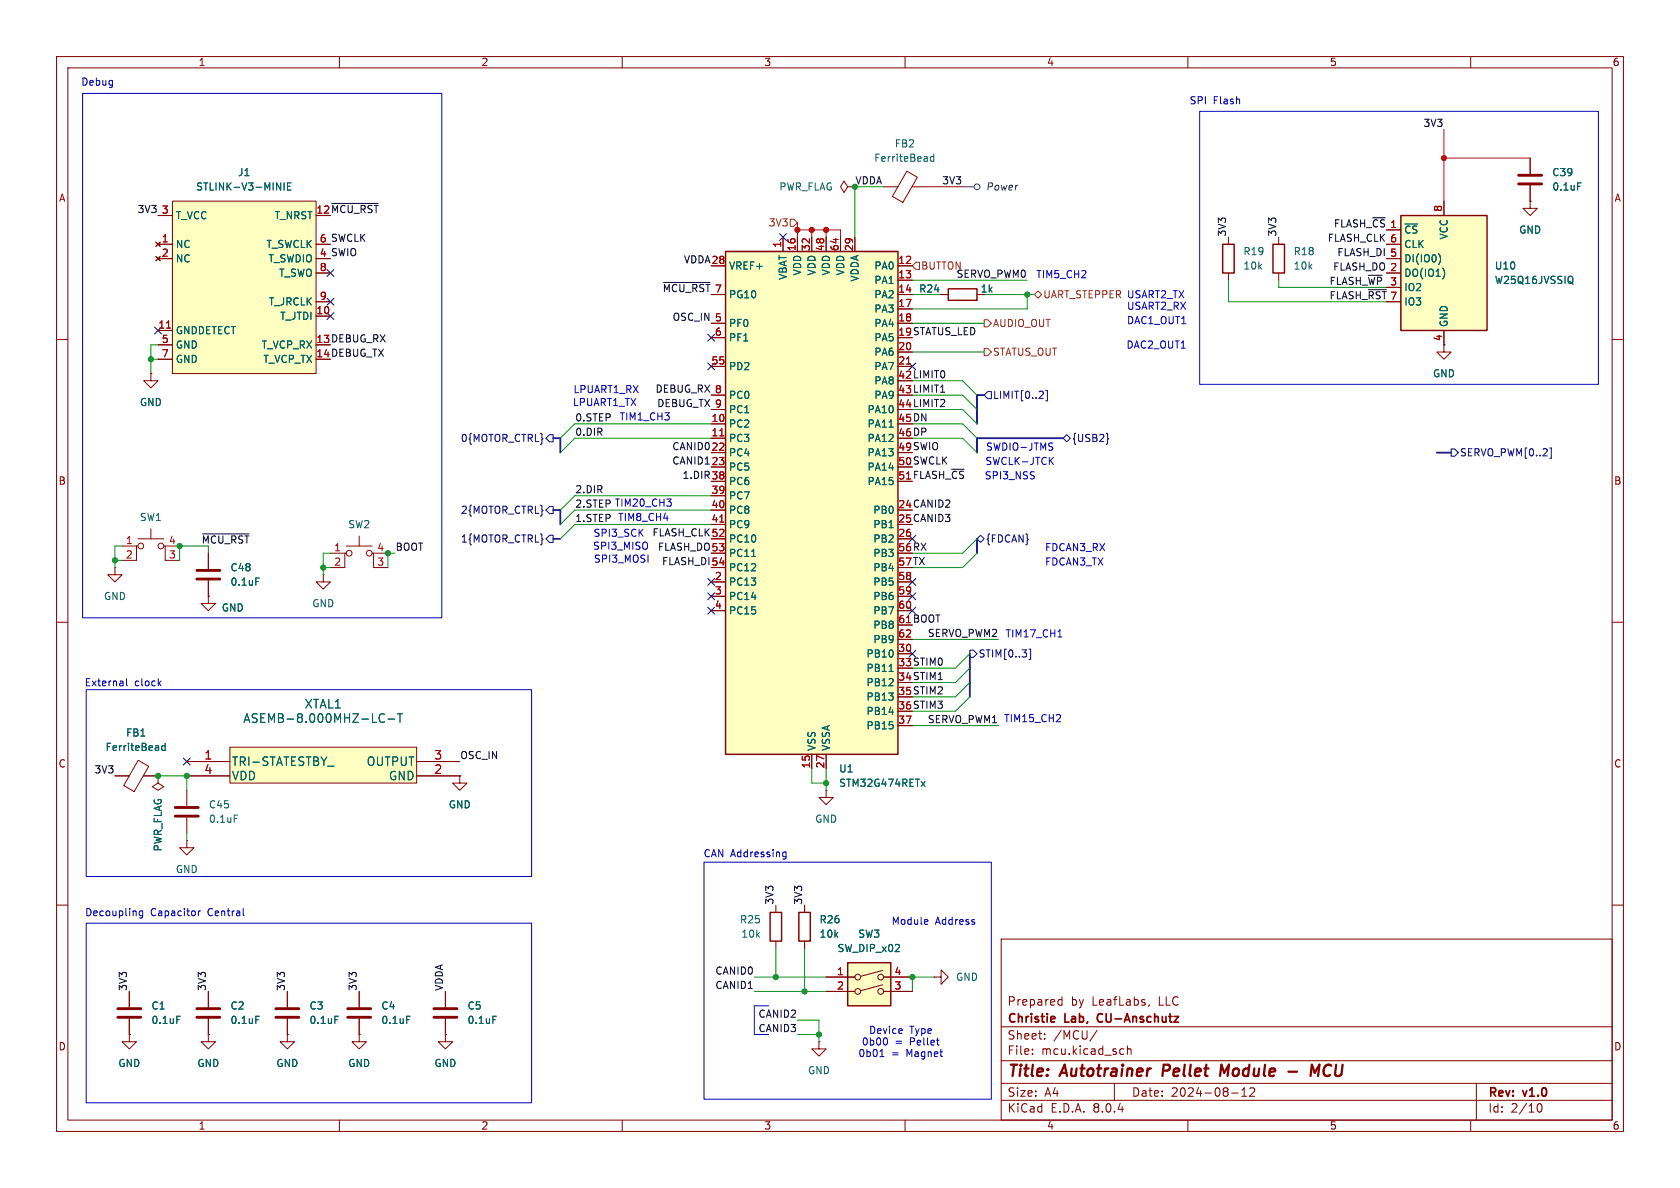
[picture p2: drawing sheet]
<svg xmlns="http://www.w3.org/2000/svg" width="297mm" height="210mm" viewBox="0 0 297 210" stroke-linecap="round" stroke-linejoin="round" font-family="sans-serif">
<g fill="none" stroke="#840000" stroke-width=".18">
<path d="M10 10h277v190h-277zM12 12h273v186h-273zM60 10v2M110 10v2M160 10v2M210 10v2M260 10v2M10 60h2M285 60h2M26.7 66v1.3h1.2l-1.2 1.3-1.3-1.3h1.3M26.7 66h.1M21.6 96.5h2.5"/>
<path d="M24.4 96.5h-.3v2.6h-2.5M24.4 95.3h4.6M26.7 93.5v1.8M29 96.5h.2v2.6h2.5M29.2 96.5h2.5M36.8 97.8v2.8M58.4 97.8h2.6M61.2 97.8h-.2v2.5h-2.6M61.2 96.5h4.6M63.5 94.7v1.8M65.8 97.8h.2v2.5h2.6M66 97.8h2.6"/>
<path d="M10 110h2M20.3 100.3v1.3h1.3l-1.3 1.3-1.3-1.3h1.3M20.3 100.3h.1M36.8 105.4v1.3h-1.2l1.2 1.3 1.3-1.3h-1.3M36.8 105.4h.1M36.8 102.6v2.8M285 110h2M10 160h2M33 148.6v1.3h1.3l-1.3 1.2-1.3-1.2h1.3M33 148.6h.1M285 160h2M50.8 175.3v2.8"/>
<path d="M177 166h108v32h-108zM187.2 177.6h.5M187.2 176.8h.5M187.7 176.2v1.5M203.2 177.6l-.2 .3M50.8 180.1v2.8M60 198v2M110 198v2M160 198v2M177 194.5h108M177 191.5h108M177 187.5h108"/>
<path d="M177 181.5h108M182.5 186.3v.1M182.5 185.5v.1M184.7 183.6v.1M184.7 182.8v.1M194 182.1l-1.3 2M197 191.5v3M198.2 185.4l.5 .1M198.7 186.3l-.5 .1M199.3 185.5l.2-.1 .4 .1 .1 .9M199.3 184.9v1.5M210 198v2"/>
<path d="M217.7 193.2h1.2M219.5 193.8h.9M219.5 192.7l.5-.4v1.5M221 192.4l.5-.1 .2 .1 .1 .3-.9 1.1h.9M260 198v2M261 191.5v6.5M271.7 195.7l.2-.5 .2-.1a.8 .8 0 0 1 .5 .7 .8 .8 0 0 1-.5 .8l-.2-.1-.2-.5"/>
<circle cx="24.9" cy="96.5" r=".51"/>
<circle cx="28.4" cy="96.5" r=".51"/>
<circle cx="61.7" cy="97.8" r=".51"/>
<circle cx="65.3" cy="97.8" r=".51"/>
</g>
<path d="M205.7 188.2l-.2 2M217.3 188.2l-.9 1.4-.5-1.4-.2 2M227.8 189.4h1.5M231.7 190.2l.2-2 .5 1.4 .9-1.4-.3 2M234.3 188.5a1.27 1.27 0 0 0 0 1.6" fill="none" stroke="#840000" stroke-width=".4"/>
<path d="M186.4 179.8l.1 .2-.7 .2M194.1 179.4l-.1 .4 .1 .7" fill="none" stroke="#840000" stroke-width=".3"/>
<path d="M34.8 102.4h4.1M34.8 100.8h4.1M48.8 179.8h4M48.8 178.3h4" fill="none" stroke="#840000" stroke-width=".51"/>
<path d="M45.2 102.2h.6M59.2 179.6h.6" fill="none" stroke="#006464" stroke-width=".18"/>
<path d="M128.3 44.5h30.4v88.9h-30.4z" fill="#ffffc2"/>
<path d="M128.3 44.5h30.4v88.9h-30.4zM167.6 51.1h5.1v2h-5.1z" fill="none" stroke="#840000" stroke-width=".25"/>
<g fill="none" stroke="#840000" stroke-width=".18">
<path d="M149.9 33l-.7-1-.6 1 .6 1 .7-1h1.2M125.7 47h2.6M125.7 57.2h2.6M125.7 59.7h2.6M138.4 41.9v2.6M141 41.9v2.6M143.5 41.9v2.6M146 41.9v2.6M148.6 41.9v2.6M151.1 41.9v2.6M158.7 47h2.6M158.7 49.5h2.6"/>
<path d="M158.7 52.1h2.6M158.7 54.6h2.6M158.7 57.2h2.6M166.4 52.1h1.2M172.7 52.1h1.3M125.7 74.9h2.6M125.7 77.5h2.6M125.7 64.8h2.6M125.7 69.9h2.6M125.7 72.4h2.6M158.7 62.2h2.6M158.7 64.8h2.6"/>
<path d="M125.7 80h2.6M125.7 82.6h2.6M125.7 95.3h2.6M125.7 85.1h2.6M125.7 87.6h2.6M125.7 90.2h2.6M125.7 92.7h2.6M125.7 97.8h2.6M158.7 95.3h2.6M57.1 101.6v1.3h1.3l-1.3 1.2-1.2-1.2h1.2M57.1 101.6h.1M125.7 102.9h2.6"/>
<path d="M125.7 105.4h2.6M125.7 108h2.6M125.7 100.3h2.6M158.7 102.9h2.6M158.7 105.4h2.6M158.7 115.6h2.6M158.7 108h2.6M158.7 113h2.6M20.3 137.2h2.6M24.4 134.4l1.9 1.1-2.6 4.4-1.8-1zM25.3 137.2h2.6M27.9 137.2v1.2l1.1 .7-1.1 .6-1-.6 1-.7"/>
<path d="M27.9 137.2h.1M33 139.7v2.8M143.5 133.4v2.5M146 133.4v2.5M158.7 128.3h2.6M33 144.5v2.8M22.9 175.3v2.8M36.8 175.3v2.8M78.7 175.3v2.8M22.9 182.9v1.3h1.2l-1.2 1.2-1.3-1.2h1.3M22.9 182.9h.1M22.9 180.1v2.8"/>
<path d="M36.8 182.9v1.3h1.3l-1.3 1.2-1.2-1.2h1.2M36.8 182.9h.1M36.8 180.1v2.8M50.8 182.9v1.3h1.3l-1.3 1.2-1.3-1.2h1.3M50.8 182.9h.1M78.7 180.1v2.8"/>
</g>
<path d="M127.2 77.1h.8M160.3 64.4h.7M127.2 92.3h.8" fill="none" stroke="#a90000" stroke-width=".18"/>
<path d="M157.2 75.5h.7M132.9 98.4h.7M157.2 118.7h.7M29.2 131.4v1.3M29.2 131.9l-.4-.1-.2 .3 .1 .5h.5M162.9 138.2l.6 .8M163.5 138.2l-.6 .8M41.4 144.1h.6M31.3 179.6h.6M45.2 179.6h.6M87.1 179.6h.6" fill="none" stroke="#006464" stroke-width=".18"/>
<path d="M31 144.3h4.1M31 142.7h4.1M20.8 179.8h4.1M20.8 178.3h4.1M34.8 179.8h4.1M34.8 178.3h4.1M76.7 179.8h4.1M76.7 178.3h4.1" fill="none" stroke="#840000" stroke-width=".51"/>
<path d="M40.6 132.1h33.1v6.3h-33.1z" fill="#ffffc2"/>
<g fill="none" stroke="#840000" stroke-width=".18">
<path d="M156.2 33h2.5M160.3 30.3l1.9 1-2.6 4.5-1.8-1.1zM161.2 33h2.6M33 134.6h7.6M33 137.2h7.6M40.6 132.1h33.1v6.3h-33.1zM73.7 134.6h7.6M73.7 137.2h7.6M81.3 137.2v1.2h1.2l-1.2 1.3-1.3-1.3h1.3M81.3 137.2h.1M63.5 175.3v2.8M63.5 182.9v1.3h1.3l-1.3 1.2-1.3-1.2h1.3"/>
<path d="M63.5 182.9h.1M63.5 180.1v2.8M78.7 182.9v1.3h1.3l-1.3 1.2-1.2-1.2h1.2M78.7 182.9h.1"/>
</g>
<path d="M165.1 27.2v1.3M165.1 27.7h-.4l-.2 .2 .1 .6h.5M57.9 135.4h1.1M67.1 127.3l.1 .2a.53 .53 0 0 0 .8 .1M68 126.3l-.1-.1a.55 .55 0 0 0-.8 .3M68.6 127.1h1.2M70.3 126.2h.9M70.7 126.2v1.5M71.9 179.6h.6" fill="none" stroke="#006464" stroke-width=".18"/>
<path d="M61.5 179.8h4M61.5 178.3h4" fill="none" stroke="#840000" stroke-width=".51"/>
<path d="M30.5 35.6h25.4v30.4h-25.4z" fill="#ffffc2"/>
<g fill="none" stroke="#840000" stroke-width=".18">
<path d="M27.9 38.1h2.6M30.5 35.6h25.4v30.4h-25.4zM27.6 42.8l.7 .8M27.6 45.3l.7 .8M27.9 43.2h2.6M27.9 45.7h2.6M27.9 58.4h2.6M28.3 42.8l-.7 .8M28.3 45.3l-.7 .8M55.9 43.2h2.5M55.9 55.9h2.5M55.9 48.3h2.5"/>
<path d="M55.9 53.3h2.5M27.9 61h2.6M27.9 63.5h2.6M146 139.7v1.3h1.3l-1.3 1.2-1.2-1.2h1.2M146 139.7h.1"/>
</g>
<path d="M29.5 58h.7" fill="none" stroke="#a90000" stroke-width=".18"/>
<path d="M48.9 32.3l.7 1.3v-1.3M50.2 32.3v1.3M50.8 32.9h.5M51.4 32.3h-.6v1.3h.6" fill="none" stroke="#006464" stroke-width=".18"/>
<path d="M149.9 170.2h7.6v7.6h-7.6z" fill="#ffffc2"/>
<g fill="none" stroke="#840000" stroke-width=".18">
<path d="M270.5 35.6v1.2h1.3l-1.3 1.3-1.3-1.3h1.3M270.5 35.6h.1M217.2 41.9v1.3M217.2 48.3v1.2M226.1 41.9v1.3M226.1 48.3v1.2M146 172.7h5.1M146 175.3h5.1M156 174.1l-3.9 1M156 171.6l-3.9 1M156.2 172.7h5.1M156.2 175.3h5.1"/>
<circle cx="151.6" cy="175.3" r=".51"/>
<circle cx="151.6" cy="172.7" r=".51"/>
<circle cx="155.7" cy="172.7" r=".51"/>
<circle cx="155.7" cy="175.3" r=".51"/>
</g>
<path d="M216.2 43.2h2v5.1h-2zM225 43.2h2.1v5.1h-2.1zM149.9 170.2h7.6v7.6h-7.6z" fill="none" stroke="#840000" stroke-width=".25"/>
<path d="M247.6 38.1h15.3v20.3h-15.3z" fill="#ffffc2"/>
<path d="M247.6 38.1h15.3v20.3h-15.3zM136.1 161.3h2.1v5.1h-2.1zM141.2 161.3h2.1v5.1h-2.1z" fill="none" stroke="#840000" stroke-width=".25"/>
<g fill="none" stroke="#840000" stroke-width=".18">
<path d="M27.9 38.1h2.6M255.3 35.6v2.5M270.5 35.6h.1M270.5 27.9v2.8M270.5 32.8v2.8M27.6 42.8l.7 .8M27.6 45.3l.7 .8M27.9 45.7h2.6M27.9 43.2h2.6M27.9 58.4h2.6M28.3 42.8l-.7 .8M28.3 45.3l-.7 .8"/>
<path d="M55.9 48.3h2.5M55.9 43.2h2.5M55.9 55.9h2.5M55.9 53.3h2.5M125.7 47h2.6M125.7 57.2h2.6M125.7 59.7h2.6M138.4 41.9v2.6M141 41.9v2.6M143.5 41.9v2.6M146 41.9v2.6M148.6 41.9v2.6"/>
<path d="M151.1 41.9v2.6M158.7 47h2.6M158.7 49.5h2.6M158.7 52.1h2.6M158.7 54.6h2.6M158.7 57.2h2.6M166.4 52.1h1.2M172.7 52.1h1.3M245.1 40.6h2.5M245.1 48.3h2.5M245.1 50.8h2.5M245.1 45.7h2.5"/>
<path d="M245.1 43.2h2.5M255.3 58.4v3.8h1.2l-1.2 1.3-1.3-1.3h1.3M26.7 66h.1M27.9 61h2.6M27.9 63.5h2.6M125.7 74.9h2.6M125.7 77.5h2.6M125.7 64.8h2.6M125.7 69.9h2.6M125.7 72.4h2.6M158.7 62.2h2.6M158.7 64.8h2.6"/>
<path d="M36.8 97.8v2.8M125.7 80h2.6M125.7 82.6h2.6M125.7 95.3h2.6M125.7 85.1h2.6M125.7 87.6h2.6M125.7 90.2h2.6M125.7 92.7h2.6M125.7 97.8h2.6M158.7 95.3h2.6M36.8 105.4h.1M36.8 102.6v2.8"/>
<path d="M125.7 102.9h2.6M125.7 105.4h2.6M125.7 108h2.6M125.7 100.3h2.6M158.7 102.9h2.6M158.7 105.4h2.6M158.7 115.6h2.6M158.7 108h2.6M158.7 113h2.6M20.3 137.2h2.6M25.4 137.2h2.5M27.9 137.2h.1"/>
<path d="M33 137.2h7.6M33 134.6h7.6M73.7 137.2h7.6M73.7 134.6h7.6M81.3 137.2h.1M143.5 133.4v2.5M146 133.4v2.5M158.7 128.3h2.6M22.9 175.3v2.8M36.8 175.3v2.8M50.8 175.3v2.8M63.5 175.3v2.8"/>
<path d="M78.7 175.3v2.8M137.2 160v1.3M137.2 166.4v1.2M142.2 160v1.3M142.2 166.4v1.2M146 172.7h5.1M146 175.3h5.1M156.2 172.7h5.1M156.2 175.3h5.1M165.1 172.7h1.3v-1.2l1.2 1.2-1.2 1.3v-1.3M165.1 172.7h.1M22.9 182.9h.1"/>
<path d="M22.9 180.1v2.8M36.8 182.9h.1M36.8 180.1v2.8M50.8 182.9h.1M50.8 180.1v2.8M63.5 182.9h.1M63.5 180.1v2.8M78.7 182.9h.1M78.7 180.1v2.8M144.8 184.2v1.2h1.2l-1.2 1.3-1.3-1.3h1.3M144.8 184.2h.1"/>
</g>
<g fill="none" stroke="#006464" stroke-width=".18">
<path d="M48.9 32.3l.7 1.3v-1.3M50.2 32.3v1.3M50.8 32.9h.5M51.4 32.3h-.6v1.3h.6M278.9 32.3h.6M254.4 44.9a1.49 1.49 0 0 1 0 1.8M255.3 47.9v.9M277.9 48.9a.91 .91 0 0 1 0 1.1l.2 .2M157.2 75.5h.7M132.9 98.4h.7M45.2 102.2h.6M157.2 118.7h.7"/>
<path d="M29.2 131.4v1.3M29.2 131.9l-.4-.1-.2 .3 .1 .5h.5M57.9 135.4h1.1M67.1 127.3l.1 .2a.53 .53 0 0 0 .8 .1M68 126.3l-.1-.1a.55 .55 0 0 0-.8 .3M68.6 127.1h1.2M70.3 126.2h.9M70.7 126.2v1.5M162.9 138.2l.6 .8M163.5 138.2l-.6 .8M31.3 179.6h.6M45.2 179.6h.6"/>
<path d="M59.2 179.6h.6M71.9 179.6h.6M87.1 179.6h.6"/>
</g>
<path d="M268.5 32.5h4M268.5 31h4" fill="none" stroke="#840000" stroke-width=".51"/>
<g fill="none" stroke="#484848" stroke-width=".18">
<path d="M170.2 33h2"/>
<circle cx="172.7" cy="33" r=".51"/>
</g>
<g fill="none" stroke="#000084" stroke-width=".18">
<path d="M27.3 57.8l1.2 1.2M28.5 57.8l-1.2 1.2M57.8 55.3l1.2 1.2M57.8 52.7l1.2 1.2M57.8 47.7l1.2 1.2M59 55.3l-1.2 1.2M59 52.7l-1.2 1.2M59 47.7l-1.2 1.2M125.1 59.1l1.2 1.2M126.3 59.1l-1.2 1.2M137.8 41.3l1.2 1.2M139 41.3l-1.2 1.2"/>
<path d="M97.2 76.8h.6v1.3h-.6l-.7-.6zM125.1 64.2l1.2 1.2M126.3 64.2l-1.2 1.2M160.7 64.2l1.2 1.2M161.9 64.2l-1.2 1.2M174.6 69.2h.7v1.3h-.7l-.6-.6zM183.7 70.4h.7M184.4 69.3v.4M184.9 69h.3v1.9h-.3M188 77.5l.6-.7 .6 .7-.6 .6zM195.7 76.7l.1 .7 .2 .2-.2 .1-.1 .8M256.5 79.4h.7l.6 .6-.6 .6h-.7z"/>
<path d="M273.9 79.2h.3v1.8h-.3M97.2 94.6h.6v1.3h-.6l-.7-.6zM97.2 89.5h.6v1.3h-.6l-.7-.6zM160.7 94.6l1.2 1.3M161.9 94.6l-1.2 1.3M172.7 95.3l.7-.7 .6 .7-.6 .6zM125.1 102.3l1.2 1.2M125.1 107.3l1.2 1.3M125.1 104.8l1.2 1.2M126.3 102.3l-1.2 1.2M126.3 107.3l-1.2 1.3M126.3 104.8l-1.2 1.2"/>
<path d="M160.7 104.8l1.2 1.2M160.7 107.3l1.2 1.3M160.7 102.3l1.2 1.2M160.7 115l1.2 1.2M161.9 104.8l-1.2 1.2M161.9 107.3l-1.2 1.3M161.9 102.3l-1.2 1.2M161.9 115l-1.2 1.2M171.4 114.9h.7l.6 .7-.6 .6h-.7zM181.9 114.8h.3v1.8h-.3M32.4 134l1.2 1.2M33.6 134l-1.2 1.2"/>
</g>
<path d="M139.7 38.7h.6l.7 .7-.7 .6h-.6zM161.9 46.4h.7v1.2h-.7l-.6-.6zM174 56.5h.6l.7 .7-.7 .6h-.6zM183.5 51.4l.6 .7-.6 .6-.6-.6zM174 61.6h.6l.7 .6-.7 .7h-.6z" fill="none" stroke="#725600" stroke-width=".18"/>
<path d="M58.6 36h8.3M117.3 49.9h8.2M241.9 51.2h3.2M35.8 94.4h8.2" fill="none" stroke="#0f0f0f" stroke-width=".18"/>
<g fill="none" stroke="#0000c2" stroke-width=".18">
<path d="M14.6 16.5h63.5v92.7h-63.5zM212.1 19.7h70.5v48.2h-70.5zM185.9 79l.2 .2-.2 .4M185.9 78.3l.2 .1M185.7 81.4l.5 .7M186.2 80.8l-.7 .8M22.4 120v1.1l.1 .1M187 112.6h.7M15.2 121.9h78.8v33h-78.8zM28.1 120.7l.4 .5M28.5 120.4l-.5 .5M186.7 127.6h.8"/>
<path d="M187.4 126.4v.5M124.5 152.4h50.8v41.9h-50.8zM138.5 151.4h.5M138.5 150.7h.5M139 150.6v1l-.3 .3-.3-.1M15.2 163.2h78.8v31.7h-78.8zM25.2 161v1.1l-.2 .2-.3-.1M25.2 161.1l-.3-.1-.3 .3 .1 .5h.5M35.1 161v.9M35.4 161l-.3 .3M43 161.7l.2 .2M135.9 177.8h-2.6v5.1h2.6"/>
<path d="M163.9 162.6l.1 .3-.6 .1M164 163.3l-.1 .1M155.6 186.8h.7M155.8 185.7l.1-.2v1.3M156.8 183.6l.1 .6-.2 .5M159.4 181.9l.1 .2-.6 .2M165.5 183.9h.5M165.9 184.7h.1"/>
</g>
<path d="M97.8 77.5h1.3v2.5M174 69.9h-1.3v5M188 77.5h-15.3v2.5M97.8 90.2h1.3v2.5M97.8 95.3h1.3M172.7 95.3v2.5M254 80h2.5M171.4 115.6v7.6" fill="none" stroke="#000084" stroke-width=".3"/>
<path d="M141 39.4v2.5M163.8 33h6.4M255.3 27.9h15.2M255.3 22.9v12.7M141 40.6h7.6v1.3M143.5 40.6v1.3M146 40.6v1.3" fill="none" stroke="#f00" stroke-width=".18"/>
<g fill="none" stroke="#009600" stroke-width=".18">
<path d="M156.2 33h-5.1v8.9M161.3 52.1h5.1M161.3 57.2h12.7M161.3 49.5h20.3M174 52.1h8.9M181.6 52.1v2.5h-20.3M217.2 49.5v3.8h27.9M226.1 49.5v1.3h19M26.7 63.5h1.2M27.9 61h-1.2v5M125.7 77.5h-24.1l-2.5 2.5M125.7 74.9h-24.1l-2.5 2.6"/>
<path d="M161.3 69.9h8.9l2.5 2.5M161.3 62.2h12.7M161.3 67.3h8.9l2.5 2.6M161.3 77.5h8.9l2.5 2.5M161.3 74.9h8.9l2.5 2.6M161.3 72.4h8.9l2.5 2.5M20.3 99.1h1.3M21.6 96.5h-1.3v3.8M36.8 97.8v-1.3h-5.1v2.6M58.4 97.8h-1.3v3.8M69.8 97.8h-1.2v2.5M125.7 92.7h-24.1l-2.5 2.6"/>
<path d="M125.7 90.2h-24.1l-2.5 2.5M125.7 87.6h-24.1l-2.5 2.6M172.7 95.3l-2.5 2.5h-8.9M172.7 97.8l-2.5 2.5h-8.9M57.1 100.3h1.3M161.3 113h15.2M171.4 118.1l-2.5 2.6h-7.6M171.4 115.6l-2.5 2.5h-7.6M27.9 137.2h5.1v2.5M143.5 135.9v2.5h2.5M146 135.9v3.8M161.3 128.3h15.2"/>
<path d="M171.4 120.7l-2.5 2.5h-7.6M171.4 123.2l-2.5 2.5h-7.6M33 147.3v1.3M133.3 172.7h12.7M133.3 175.3h12.7M137.2 167.6v5.1M142.2 167.6v7.7M165.1 172.7h-3.8v2.6M141 180.3h3.8v3.9M141 182.9h3.8"/>
</g>
<path d="M29.5 58h.7M127.2 77.1h.8M160.3 64.4h.7M127.2 92.3h.8" fill="none" stroke="#a90000" stroke-width=".18"/>
<g fill="#009600" stroke="#009600" stroke-width=".18">
<circle cx="26.7" cy="63.5" r=".46"/>
<circle cx="31.7" cy="96.5" r=".46"/>
<circle cx="57.1" cy="100.3" r=".46"/>
<circle cx="20.3" cy="99.1" r=".46"/>
<circle cx="151.1" cy="33" r=".46"/>
<circle cx="33" cy="137.2" r=".46"/>
<circle cx="27.9" cy="137.2" r=".46"/>
<circle cx="68.6" cy="97.8" r=".46"/>
<circle cx="146" cy="138.4" r=".46"/>
<circle cx="181.6" cy="52.1" r=".46"/>
<circle cx="142.2" cy="175.3" r=".46"/>
<circle cx="137.2" cy="172.7" r=".46"/>
<circle cx="144.8" cy="182.9" r=".46"/>
<circle cx="161.3" cy="172.7" r=".46"/>
</g>
<g fill="#f00" stroke="#f00" stroke-width=".18">
<circle cx="141" cy="40.6" r=".46"/>
<circle cx="143.5" cy="40.6" r=".46"/>
<circle cx="146" cy="40.6" r=".46"/>
<circle cx="255.3" cy="27.9" r=".46"/>
</g>
<g font-size="2.8" fill="#840000">
<text x="178" y="190.9">Title:</text>
<text x="187.7" y="190.9">Autotrainer</text>
<text x="206.4" y="190.9">Pellet</text>
<text x="217.4" y="190.9">Module</text>
<text x="235" y="190.9">MCU</text>
</g>
<g font-size="2.1" fill="#006464">
<text x="53.8" y="125.5">XTAL1</text>
<text x="42.9" y="128">ASEMB-8.000MHZ-LC-T</text>
<text x="40.9" y="135.6">TRI-STATESTBY_</text>
<text x="64.8" y="135.6">OUTPUT</text>
<text x="40.9" y="138.1">VDD</text>
<text x="68.7" y="138.1">GND</text>
</g>
<g font-size="2.1" fill="#a90000">
<text x="36" y="134.4">1</text>
<text x="36" y="136.9">4</text>
<text x="76.7" y="136.9">2</text>
<text x="76.7" y="134.4">3</text>
</g>
<g font-size="2.1" fill="#840000">
<text x="178" y="178">Prepared</text>
<text x="189.3" y="178">by</text>
<text x="193.1" y="178">LeafLabs,</text>
<text x="205" y="178">LLC</text>
<text x="178" y="184">Sheet:</text>
<text x="178" y="181.2">Christie</text>
<text x="186.2" y="184">/MCU/</text>
<text x="188.3" y="181.2">Lab,</text>
<text x="194.7" y="181.2">CU-Anschutz</text>
<text x="178" y="186.7">File:</text>
<text x="184.1" y="186.7">mcu.kicad_sch</text>
<text x="178" y="196.9">KiCad</text>
<text x="178" y="194.1">Size:</text>
<text x="184.7" y="194.1">A4</text>
<text x="185.7" y="196.9">E.D.A.</text>
<text x="193.3" y="196.9">8.0.4</text>
<text x="200" y="194.1">Date:</text>
<text x="207" y="194.1">2024-08-12</text>
<text x="263" y="194.3">Rev:</text>
<text x="263" y="196.9">Id:</text>
<text x="267.1" y="196.9">2/10</text>
<text x="269.4" y="194.3">v1.0</text>
</g>
<g font-size="1.8" fill="#840000">
<text x="35" y="11.9">1</text>
<text x="85" y="11.9">2</text>
<text x="135" y="11.9">3</text>
<text x="185" y="11.9">4</text>
<text x="235" y="11.9">5</text>
<text x="285" y="11.9">6</text>
<text x="10.3" y="35.9">A</text>
<text x="285.3" y="35.9">A</text>
<text x="55.8" y="37.8">12 ~{MCU_RST}</text>
<text x="56.4" y="45.5">4 SWIO</text>
<text x="117.1" y="51.7">~{MCU_RST}</text>
<text x="234.9" y="53">FLASH_~{RST}</text>
<text x="158.7" y="59.4">19 STATUS_LED</text>
<text x="55.8" y="60.7">13 DEBUG_RX</text>
<text x="55.8" y="63.2">14 DEBUG_TX</text>
<text x="158.7" y="67.1">42 LIMIT0</text>
<text x="158.7" y="69.6">43 LIMIT1</text>
<text x="158.7" y="72.1">44 LIMIT2</text>
<text x="158.7" y="74.7">45 DN</text>
<text x="158.7" y="77.2">46 DP</text>
<text x="158.7" y="79.8">49 SWIO</text>
<text x="158.7" y="82.3">50 SWCLK</text>
<text x="10.3" y="85.9">B</text>
<text x="158.7" y="89.9">24 CANID2</text>
<text x="285.3" y="85.9">B</text>
<text x="158.7" y="92.5">25 CANID3</text>
<text x="158.7" y="97.5">56 RX</text>
<text x="158.7" y="100.1">57 TX</text>
<text x="158.7" y="117.9">33 STIM0</text>
<text x="158.7" y="120.4">34 STIM1</text>
<text x="158.7" y="122.9">35 STIM2</text>
<text x="158.7" y="125.5">36 STIM3</text>
<text x="10.3" y="135.9">C</text>
<text x="285.3" y="135.9">C</text>
<text x="10.3" y="185.9">D</text>
<text x="285.3" y="185.9">D</text>
<text x="35" y="199.9">1</text>
<text x="85" y="199.9">2</text>
<text x="135" y="199.9">3</text>
<text x="185" y="199.9">4</text>
<text x="235" y="199.9">5</text>
<text x="285" y="199.9">6</text>
</g>
<g font-size="1.8" fill="#0000c2">
<text x="14.3" y="15.3">Debug</text>
<text x="210.2" y="18.6">SPI</text>
<text x="214.5" y="18.6">Flash</text>
<text x="183.1" y="49.4">TIM5_CH2</text>
<text x="184.3" y="52.9">UART_STEPPER USART2_TX</text>
<text x="199.1" y="57.5">DAC1_OUT1</text>
<text x="199.1" y="55">USART2_RX</text>
<text x="199" y="61.8">DAC2_OUT1</text>
<text x="101.2" y="72">LPUART1_TX</text>
<text x="101.3" y="69.7">LPUART1_RX</text>
<text x="109.4" y="74.5">TIM1_CH3</text>
<text x="174.1" y="82.4">SWCLK-JTCK</text>
<text x="174.2" y="79.9">SWDIO-JTMS</text>
<text x="101.6" y="89.8">2.STEP TIM20_CH3</text>
<text x="174" y="84.9">SPI3_NSS</text>
<text x="104.8" y="95.1">SPI3_SCK</text>
<text x="109.2" y="92.3">TIM8_CH4</text>
<text x="104.7" y="97.4">SPI3_MISO</text>
<text x="104.9" y="99.7">SPI3_MOSI</text>
<text x="184.7" y="97.6">FDCAN3_RX</text>
<text x="184.7" y="100.2">FDCAN3_TX</text>
<text x="177.7" y="112.9">TIM17_CH1</text>
<text x="14.9" y="121.5">External</text>
<text x="23.8" y="121.5">clock</text>
<text x="163.9" y="127.9">SERVO_PWM1 TIM15_CH2</text>
<text x="124.3" y="151.7">CAN Addressing</text>
<text x="15" y="162.2">Decoupling</text>
<text x="26.6" y="162.2">Capacitor</text>
<text x="36.8" y="162.2">Central</text>
<text x="157.5" y="163.7">Module</text>
<text x="165.4" y="163.7">Address</text>
<text x="152.3" y="185">0b00</text>
<text x="153.5" y="183">Device</text>
<text x="158.2" y="185">=</text>
<text x="160.8" y="183">Type</text>
<text x="161" y="185">Pellet</text>
<text x="151.7" y="187.1">0b01</text>
<text x="157.6" y="187.1">=</text>
<text x="160.3" y="187.1">Magnet</text>
</g>
<g font-size="1.8" fill="#0f0f0f">
<text x="251.6" y="22.5">3V3</text>
<text x="151.1" y="32.7">VDDA</text>
<text x="166.5" y="32.7">3V3</text>
<text x="24.2" y="37.8">3V3</text>
<text x="216.8" y="41.9" transform="rotate(-90 216.8 41.9)">3V3</text>
<text x="225.7" y="41.9" transform="rotate(-90 225.7 41.9)">3V3</text>
<text x="235.7" y="40.3">FLASH_~{CS}</text>
<text x="56.4" y="42.9">6 SWCLK</text>
<text x="120.8" y="46.6">VDDA28</text>
<text x="162.8" y="47.9">BUTTON</text>
<text x="234.6" y="42.8">FLASH_CLK 6</text>
<text x="235.6" y="47.9">FLASH_DO 2</text>
<text x="236.3" y="45.4">FLASH_DI 5</text>
<text x="169" y="49.2">SERVO_PWM0</text>
<text x="234.9" y="50.5">FLASH_~{WP}</text>
<text x="118.8" y="56.8">OSC_IN 5</text>
<text x="115.8" y="69.5">DEBUG_RX 8</text>
<text x="101.6" y="77.1">0.DIR</text>
<text x="101.6" y="74.6">0.STEP</text>
<text x="116.1" y="72">DEBUG_TX 9</text>
<text x="118.8" y="82.2">CANID1</text>
<text x="118.8" y="79.7">CANID0</text>
<text x="101.6" y="87.3">2.DIR</text>
<text x="120.6" y="84.7">1.DIR 38</text>
<text x="101.6" y="92.4">1.STEP</text>
<text x="115.2" y="94.9">FLASH_CLK 52</text>
<text x="35.6" y="96.2">~{MCU_RST}</text>
<text x="69.8" y="97.4">BOOT</text>
<text x="116.2" y="97.4">FLASH_DO53</text>
<text x="116.9" y="100">FLASH_DI54</text>
<text x="163.9" y="112.7">SERVO_PWM2</text>
<text x="16.6" y="136.8">3V3</text>
<text x="81.3" y="134.3">OSC_IN</text>
<text x="136.8" y="160" transform="rotate(-90 136.8 160)">3V3</text>
<text x="141.9" y="160" transform="rotate(-90 141.9 160)">3V3</text>
<text x="126.4" y="172.4">CANID0</text>
<text x="22.5" y="175.3" transform="rotate(-90 22.5 175.3)">3V3</text>
<text x="36.5" y="175.3" transform="rotate(-90 36.5 175.3)">3V3</text>
<text x="50.5" y="175.3" transform="rotate(-90 50.5 175.3)">3V3</text>
<text x="63.2" y="175.3" transform="rotate(-90 63.2 175.3)">3V3</text>
<text x="78.4" y="175.3" transform="rotate(-90 78.4 175.3)">VDDA</text>
<text x="126.4" y="174.9">CANID1</text>
<text x="134" y="180">CANID2</text>
<text x="134" y="182.5">CANID3</text>
</g>
<g font-size="1.8" fill="#006464">
<text x="154.5" y="28.8">FerriteBead</text>
<text x="158.1" y="26.3">FB2</text>
<text x="34.6" y="33.9">STLINK-V3-MINIE</text>
<text x="42" y="31.3">J1</text>
<text x="137.7" y="33.9">PWR_FLAG</text>
<text x="274.3" y="31.3">C39</text>
<text x="274.3" y="33.9">0.1uF</text>
<text x="31" y="39">T_VCC</text>
<text x="48.5" y="39">T_NRST</text>
<text x="248.2" y="41.5">~{CS}</text>
<text x="268.5" y="41.5">GND</text>
<text x="31" y="44">NC</text>
<text x="31" y="46.6">NC</text>
<text x="47" y="44">T_SWCLK</text>
<text x="47.4" y="46.6">T_SWDIO</text>
<text x="128.8" y="47.9">VREF+</text>
<text x="154.5" y="47.9">PA0</text>
<text x="219.7" y="47.9">10k</text>
<text x="219.7" y="45.3">R19</text>
<text x="228.6" y="47.9">10k</text>
<text x="228.6" y="45.3">R18</text>
<text x="248.2" y="46.6">DI(IO0)</text>
<text x="248.2" y="44">CLK</text>
<text x="256.1" y="42.4" transform="rotate(-90 256.1 42.4)">VCC</text>
<text x="264.2" y="47.9">U10</text>
<text x="49.2" y="49.1">T_SWO</text>
<text x="128.8" y="52.9">PG10</text>
<text x="139.3" y="49.6" transform="rotate(-90 139.3 49.6)">VBAT</text>
<text x="141.8" y="48.8" transform="rotate(-90 141.8 48.8)">VDD</text>
<text x="144.4" y="48.8" transform="rotate(-90 144.4 48.8)">VDD</text>
<text x="146.9" y="48.8" transform="rotate(-90 146.9 48.8)">VDD</text>
<text x="149.5" y="48.8" transform="rotate(-90 149.5 48.8)">VDD</text>
<text x="152" y="49.9" transform="rotate(-90 152 49.9)">VDDA</text>
<text x="154.5" y="50.4">PA1</text>
<text x="154.5" y="52.9">PA2</text>
<text x="162.4" y="51.9">R24</text>
<text x="173.3" y="51.9">1k</text>
<text x="248.2" y="49.1">DO(IO1)</text>
<text x="248.2" y="51.7">IO2</text>
<text x="264.2" y="50.4">W25Q16JVSSIQ</text>
<text x="31" y="59.3">GNDDETECT</text>
<text x="47.4" y="54.2">T_JRCLK</text>
<text x="49.4" y="56.7">T_JTDI</text>
<text x="128.8" y="58">PF0</text>
<text x="154.5" y="55.5">PA3</text>
<text x="154.5" y="58">PA4</text>
<text x="248.2" y="54.2">IO3</text>
<text x="256.1" y="57.9" transform="rotate(-90 256.1 57.9)">GND</text>
<text x="31" y="61.8">GND</text>
<text x="31" y="64.4">GND</text>
<text x="46.2" y="61.8">T_VCP_RX</text>
<text x="46.5" y="64.4">T_VCP_TX</text>
<text x="128.8" y="65.6">PD2</text>
<text x="128.8" y="60.6">PF1</text>
<text x="154.5" y="60.6">PA5</text>
<text x="154.5" y="63.1">PA6</text>
<text x="154.5" y="65.6">PA7</text>
<text x="24.6" y="72">GND</text>
<text x="128.8" y="70.7">PC0</text>
<text x="154.5" y="68.2">PA8</text>
<text x="154.5" y="70.7">PA9</text>
<text x="253.2" y="66.9">GND</text>
<text x="128.8" y="75.8">PC2</text>
<text x="128.8" y="73.3">PC1</text>
<text x="153.3" y="73.3">PA10</text>
<text x="153.3" y="75.8">PA11</text>
<text x="128.8" y="78.3">PC3</text>
<text x="128.8" y="80.9">PC4</text>
<text x="128.8" y="83.4">PC5</text>
<text x="153.3" y="78.3">PA12</text>
<text x="153.3" y="80.9">PA13</text>
<text x="153.3" y="83.4">PA14</text>
<text x="128.8" y="86">PC6</text>
<text x="128.8" y="88.5">PC7</text>
<text x="153.3" y="86">PA15</text>
<text x="24.6" y="92.3">SW1</text>
<text x="61.5" y="93.6">SW2</text>
<text x="128.8" y="91">PC8</text>
<text x="128.8" y="93.6">PC9</text>
<text x="154.3" y="91">PB0</text>
<text x="154.3" y="93.6">PB1</text>
<text x="40.6" y="101.2">C48</text>
<text x="128.8" y="96.1">PC10</text>
<text x="128.8" y="98.7">PC11</text>
<text x="128.8" y="101.2">PC12</text>
<text x="154.3" y="96.1">PB2</text>
<text x="154.3" y="98.7">PB3</text>
<text x="154.3" y="101.2">PB4</text>
<text x="18.3" y="106.3">GND</text>
<text x="40.6" y="103.7">0.1uF</text>
<text x="55.1" y="107.5">GND</text>
<text x="128.8" y="103.7">PC13</text>
<text x="128.8" y="106.3">PC14</text>
<text x="154.3" y="103.7">PB5</text>
<text x="154.3" y="106.3">PB6</text>
<text x="39.1" y="108.3">GND</text>
<text x="128.8" y="108.8">PC15</text>
<text x="154.3" y="108.8">PB7</text>
<text x="154.3" y="111.4">PB8</text>
<text x="154.3" y="113.9">PB9</text>
<text x="153.1" y="116.4">PB10</text>
<text x="153.1" y="119">PB11</text>
<text x="153.1" y="121.5">PB12</text>
<text x="153.1" y="124.1">PB13</text>
<text x="22.2" y="130.4">FB1</text>
<text x="153.1" y="126.6">PB14</text>
<text x="153.1" y="129.1">PB15</text>
<text x="18.6" y="132.9">FerriteBead</text>
<text x="144.4" y="132.8" transform="rotate(-90 144.4 132.8)">VSS</text>
<text x="146.9" y="132.8" transform="rotate(-90 146.9 132.8)">VSSA</text>
<text x="148.3" y="136.8">U1</text>
<text x="36.8" y="143.1">C45</text>
<text x="79.2" y="143.1">GND</text>
<text x="148.3" y="139.3">STM32G474RETx</text>
<text x="36.8" y="145.6">0.1uF</text>
<text x="144" y="145.6">GND</text>
<text x="28.8" y="150.6" transform="rotate(-90 28.8 150.6)">PWR_FLAG</text>
<text x="31" y="154.5">GND</text>
<text x="130.7" y="163.4">R25</text>
<text x="131" y="166">10k</text>
<text x="144.8" y="166">10k</text>
<text x="144.8" y="163.4">R26</text>
<text x="151.6" y="166">SW3</text>
<text x="148" y="168.5">SW_DIP_x02</text>
<text x="168.9" y="173.6">GND</text>
<text x="26.7" y="178.7">C1</text>
<text x="40.6" y="178.7">C2</text>
<text x="54.6" y="178.7">C3</text>
<text x="67.3" y="178.7">C4</text>
<text x="82.6" y="178.7">C5</text>
<text x="26.7" y="181.2">0.1uF</text>
<text x="40.6" y="181.2">0.1uF</text>
<text x="54.6" y="181.2">0.1uF</text>
<text x="67.3" y="181.2">0.1uF</text>
<text x="82.6" y="181.2">0.1uF</text>
<text x="20.8" y="188.8">GND</text>
<text x="34.8" y="188.8">GND</text>
<text x="48.8" y="188.8">GND</text>
<text x="61.5" y="188.8">GND</text>
<text x="76.7" y="188.8">GND</text>
<text x="142.7" y="190.1">GND</text>
</g>
<text font-size="1.8" fill="#484848" x="174.2" y="33.9">Power</text>
<g font-size="1.8" fill="#a90000">
<text x="28.5" y="37.8">3</text>
<text x="55.8" y="37.8">12</text>
<text x="245.7" y="40.4">1</text>
<text x="255" y="37.5" transform="rotate(-90 255 37.5)">8</text>
<text x="28.5" y="42.9">1</text>
<text x="28.5" y="45.5">2</text>
<text x="56.4" y="45.5">4</text>
<text x="56.4" y="42.9">6</text>
<text x="125.7" y="46.7">28</text>
<text x="138.2" y="43.9" transform="rotate(-90 138.2 43.9)">1</text>
<text x="140.7" y="44.5" transform="rotate(-90 140.7 44.5)">16</text>
<text x="143.3" y="44.5" transform="rotate(-90 143.3 44.5)">32</text>
<text x="145.8" y="44.5" transform="rotate(-90 145.8 44.5)">48</text>
<text x="148.3" y="44.5" transform="rotate(-90 148.3 44.5)">64</text>
<text x="150.9" y="44.5" transform="rotate(-90 150.9 44.5)">29</text>
<text x="158.7" y="46.7">12</text>
<text x="245.7" y="45.5">5</text>
<text x="245.7" y="42.9">6</text>
<text x="56.4" y="48">8</text>
<text x="56.4" y="53.1">9</text>
<text x="126.3" y="51.8">7</text>
<text x="158.7" y="49.3">13</text>
<text x="158.7" y="51.8">14</text>
<text x="245.7" y="50.5">3</text>
<text x="245.7" y="53.1">7</text>
<text x="245.7" y="48">2</text>
<text x="27.9" y="58.2">11</text>
<text x="55.8" y="55.6">10</text>
<text x="126.3" y="59.4">6</text>
<text x="126.3" y="56.9">5</text>
<text x="158.7" y="54.4">17</text>
<text x="158.7" y="56.9">18</text>
<text x="158.7" y="59.4">19</text>
<text x="28.5" y="60.7">5</text>
<text x="28.5" y="63.2">7</text>
<text x="55.8" y="60.7">13</text>
<text x="55.8" y="63.2">14</text>
<text x="125.7" y="64.5">55</text>
<text x="158.7" y="62">20</text>
<text x="158.7" y="64.5">21</text>
<text x="255" y="60.4" transform="rotate(-90 255 60.4)">4</text>
<text x="126.3" y="69.6">8</text>
<text x="158.7" y="67.1">42</text>
<text x="158.7" y="69.6">43</text>
<text x="125.7" y="74.7">10</text>
<text x="125.7" y="77.2">11</text>
<text x="126.3" y="72.1">9</text>
<text x="158.7" y="72.1">44</text>
<text x="158.7" y="74.7">45</text>
<text x="158.7" y="77.2">46</text>
<text x="125.7" y="79.8">22</text>
<text x="125.7" y="82.3">23</text>
<text x="158.7" y="79.8">49</text>
<text x="158.7" y="82.3">50</text>
<text x="125.7" y="87.4">39</text>
<text x="125.7" y="89.9">40</text>
<text x="125.7" y="84.8">38</text>
<text x="158.7" y="84.8">51 FLASH_~{CS}</text>
<text x="158.7" y="89.9">24</text>
<text x="158.7" y="84.8">51</text>
<text x="125.7" y="92.5">41</text>
<text x="125.7" y="95">52</text>
<text x="158.7" y="95">26</text>
<text x="158.7" y="92.5">25</text>
<text x="22.2" y="96.3">1</text>
<text x="22.2" y="98.8">2</text>
<text x="29.8" y="98.8">3</text>
<text x="29.8" y="96.3">4</text>
<text x="59" y="97.5">1</text>
<text x="59" y="100.1">2</text>
<text x="66.6" y="100.1">3</text>
<text x="66.6" y="97.5">4</text>
<text x="125.7" y="97.5">53</text>
<text x="125.7" y="100.1">54</text>
<text x="158.7" y="97.5">56</text>
<text x="158.7" y="100.1">57</text>
<text x="126.3" y="102.6">2</text>
<text x="126.3" y="105.2">3</text>
<text x="126.3" y="107.7">4</text>
<text x="158.7" y="102.6">58</text>
<text x="158.7" y="105.2">59</text>
<text x="158.7" y="107.7">60</text>
<text x="158.7" y="110.2">61 BOOT</text>
<text x="158.7" y="112.8">62</text>
<text x="158.7" y="110.2">61</text>
<text x="158.7" y="115.3">30</text>
<text x="158.7" y="117.9">33</text>
<text x="158.7" y="120.4">34</text>
<text x="158.7" y="122.9">35</text>
<text x="158.7" y="125.5">36</text>
<text x="158.7" y="128">37</text>
<text x="143.3" y="135.9" transform="rotate(-90 143.3 135.9)">15</text>
<text x="145.8" y="135.9" transform="rotate(-90 145.8 135.9)">27</text>
<text x="147.9" y="172.5">1</text>
<text x="158" y="172.5">4</text>
<text x="147.9" y="175">2</text>
<text x="158" y="175">3</text>
</g>
<g font-size="1.8" fill="#725600">
<text x="135.8" y="40.2">3V3</text>
<text x="175.5" y="58">AUDIO_OUT</text>
<text x="175.5" y="63.1">STATUS_OUT</text>
</g>
<g font-size="1.8" fill="#000084">
<text x="175.5" y="70.7">LIMIT[0..2]</text>
<text x="81.4" y="78.3">0{MOTOR_CTRL}</text>
<text x="189.4" y="78.3">{USB2}</text>
<text x="258" y="80.9">SERVO_PWM[0..2]</text>
<text x="81.4" y="91">2{MOTOR_CTRL}</text>
<text x="81.4" y="96.1">1{MOTOR_CTRL}</text>
<text x="174.2" y="96.1">{FDCAN}</text>
<text x="172.9" y="116.4">STIM[0..3]</text>
</g>
</svg>
